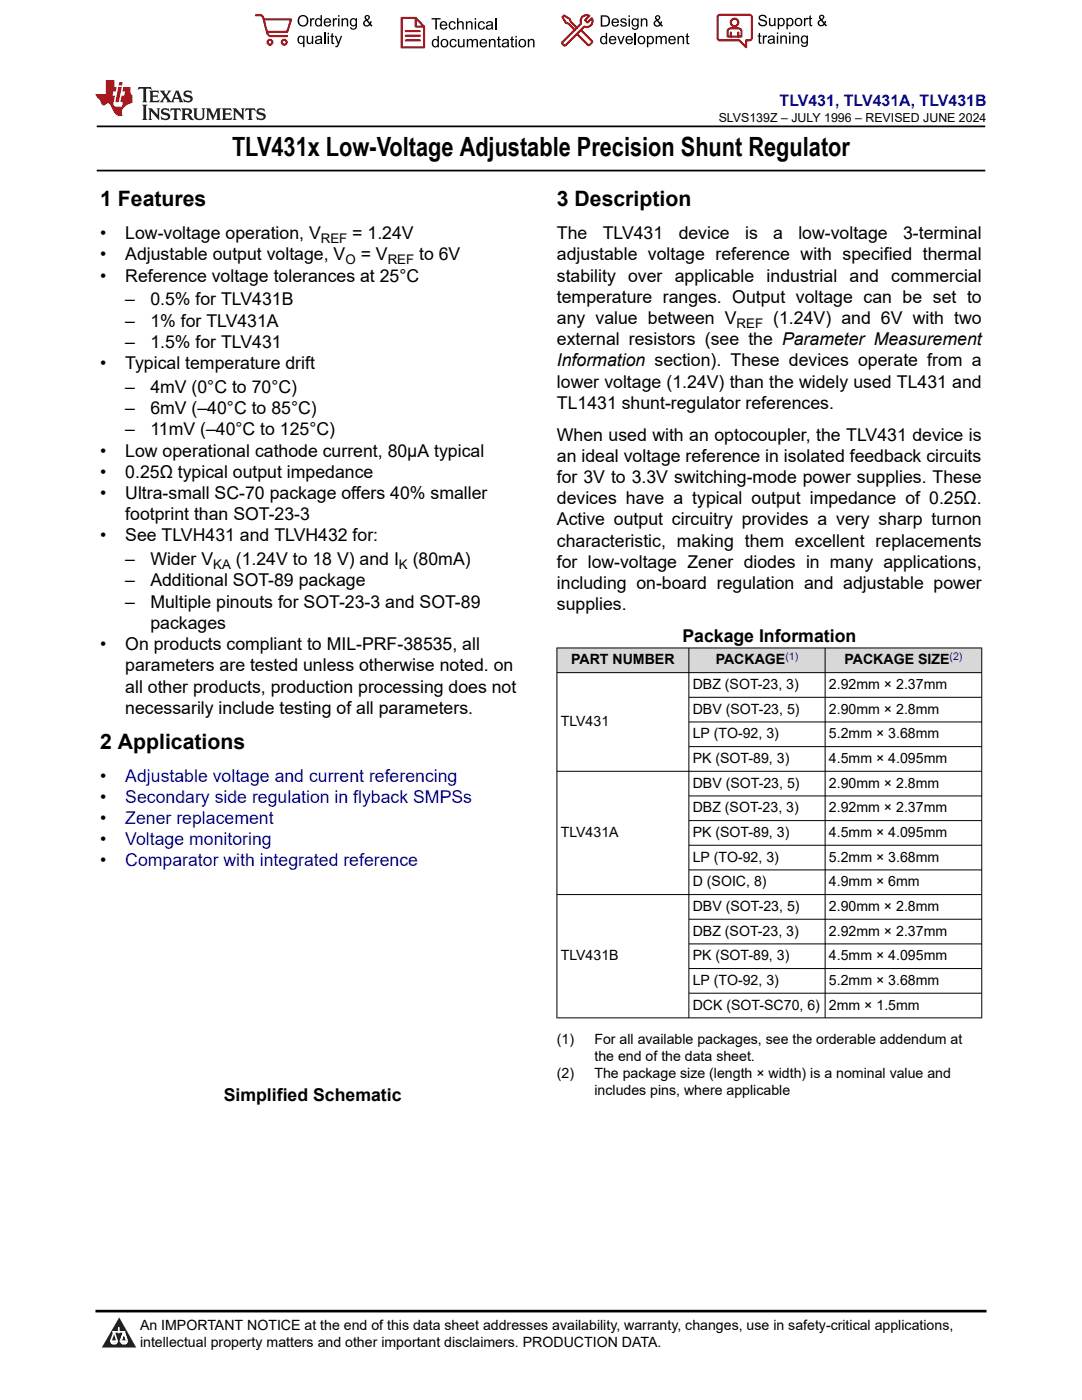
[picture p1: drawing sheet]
<svg xmlns="http://www.w3.org/2000/svg" width="216mm" height="279mm" viewBox="0 0 216 279" stroke-linecap="round" stroke-linejoin="round" font-family="sans-serif">
<path d="M19.3 25.2h177.3M19.3 34h177.3" fill="none" stroke="#000" stroke-width=".35"/>
<g fill="#d8d8d8">
<path d="M111.1 129.3h84.8v4.9h-84.8z" fill-rule="evenodd"/>
<path d="M111.2 129.4h26.2v4.8h-26.2z" fill-rule="evenodd"/>
<path d="M137.5 129.4h27.1v4.8h-27.1z" fill-rule="evenodd"/>
<path d="M164.7 129.4h31.1v4.8h-31.1z" fill-rule="evenodd"/>
</g>
<g fill="none" stroke="#000" stroke-width=".2">
<path d="M111.1 129.3h84.9M111.1 134.2h84.9M111.1 129.3v73.9M137.5 129.3v73.9M137.5 139.2h58.5M164.6 129.3v73.9M195.9 129.3v73.9M111.1 153.9h84.9M137.5 144.1h58.5M137.5 149h58.5M137.5 158.8h58.5M111.1 178.5h84.9"/>
<path d="M137.5 163.8h58.5M137.5 168.7h58.5M137.5 173.6h58.5M137.5 183.5h58.5M137.5 188.4h58.5M137.5 193.3h58.5M137.5 198.2h58.5M111.1 203.1h84.9"/>
</g>
<path d="M0 0h215.9v23.8h-215.9z" fill-rule="evenodd" fill="#fff"/>
<path d="M27.7 17.4l-.2 .6 .5-.3h.6v.1v2.2l-.2 .4h1l-.2-.4v-2.2v-.1h.5l.5 .3-.1-.6zM29.8 18.1l.2 .4v1.5l-.2 .4h1.9l.1-.6a1.08 1.08 0 0 1-1.3 .2v-.7h.6l.4 .2v-.6l-.4 .2h-.6v-.6l.2-.1a1 1 0 0 1 1 .2l-.1-.5zM31.8 18.1l1 1.1-1 1.2h.9l-.2-.2 .4-.7 .5 .7-.2 .2h1.6l-.2-.2 .1-.4h1l.1 .4-.1 .2h.9l-.2-.3-.8-2h-.5l-1 2.2-.8-1.1 .9-1.1h-.8l.2 .2-.5 .7-.3-.7 .1-.2zM35.2 18.5l.4 1h-.8zM36.8 18.2a.65 .65 0 0 0-.2 .7 .65 .65 0 0 0 .6 .5l.7 .2 .1 .2a.79 .79 0 0 1-.7 .4 .79 .79 0 0 1-.7-.5l.1 .7 .2-.1a.93 .93 0 0 0 1.1 .1 .93 .93 0 0 0 .4-1 1.46 1.46 0 0 0-1.2-.6l-.1-.3a1.09 1.09 0 0 1 1.2 .2l-.2-.6-.1 .1-.6-.2zM28.4 20.9l.2 .4v2.3l-.2 .3h1l-.2-.3v-2.3l.2-.4zM29.6 21.6l.2 .4v1.6l-.2 .3h.8l-.3-.3v-1.4l1.7 1.8v-2l.2-.4h-.8l.2 .2 .1 1.1-1.2-1.3zM32.3 21.8a.65 .65 0 0 0-.2 .7 .65 .65 0 0 0 .7 .4l.6 .2 .1 .2a.79 .79 0 0 1-.7 .4 .79 .79 0 0 1-.7-.5l.1 .7 .2-.1a.93 .93 0 0 0 1.1 .1 .93 .93 0 0 0 .4-.9 1.46 1.46 0 0 0-1.2-.6l-.1-.4a1.09 1.09 0 0 1 1.2 .2l-.2-.6-.1 .1-.6-.1zM34.1 21.6l-.1 .7a.63 .63 0 0 1 .7-.4l.1 1.7-.3 .3h1l-.2-.3v-1.7a.66 .66 0 0 1 .8 .4l-.1-.7zM36.2 21.6l.2 .4v1.6l-.2 .3h.9l-.2-.2v-.7h.5l.1 .2a.79 .79 0 0 0 1.2 .6l-1-.9a.61 .61 0 0 0 .6-.6 .61 .61 0 0 0-.5-.6zM36.9 21.9h.2a.47 .47 0 0 1 .5 .1 .47 .47 0 0 1 .1 .5l-.2 .2h-.6zM38.5 21.6l.2 .2a2.27 2.27 0 0 0 .4 2 1.04 1.04 0 0 0 1.7-.7v-1.3l.2-.2h-.8l.2 .4v1.1a.6 .6 0 0 1-.6 .6 .6 .6 0 0 1-.6-.6v-1.1l.3-.4zM41.1 21.6l.2 .4v1.6l-.2 .3h.7l-.2-.3v-1.5l.9 1.9 .8-1.9v1.5l-.2 .3h1l-.3-.3v-1.6l.3-.4h-.8l-.7 1.5-.7-1.5zM44.3 21.6l.2 .4v1.6l-.2 .3h1.9l.1-.5a1.09 1.09 0 0 1-1.3 .1v-.6h.6l.4 .1v-.6l-.4 .2h-.6v-.6l.2-.1a1.01 1.01 0 0 1 1 .3l-.1-.6zM46.4 21.6l.3 .4v1.6l-.3 .3h.8l-.2-.3v-1.4l1.6 1.8v-2l.2-.4h-.7l.2 .2v1.1l-1.2-1.3zM49 21.6l-.1 .7a.63 .63 0 0 1 .8-.4v1.7l-.3 .3h1l-.2-.3v-1.7a.66 .66 0 0 1 .8 .4l-.1-.7zM51.4 21.8a.65 .65 0 0 0-.2 .7 .65 .65 0 0 0 .6 .4l.6 .2 .2 .2a.79 .79 0 0 1-.8 .4 .79 .79 0 0 1-.6-.5l.1 .7 .2-.1a.93 .93 0 0 0 1 .1 .93 .93 0 0 0 .5-.9 1.46 1.46 0 0 0-1.3-.6l-.1-.4a1.09 1.09 0 0 1 1.3 .2l-.2-.6-.2 .1-.5-.1z" fill="#231f20"/>
<path d="M21.1 16v2.8h-2.1l.1 .3 .9 1a.95 .95 0 0 0 .9 .9 .59 .59 0 0 1 .6-.4 .59 .59 0 0 1 .5 .4l.4 .8a1.59 1.59 0 0 0 2.1 1.3 1.61 1.61 0 0 1 1-2.2l1-.4-.1-1.5a1.59 1.59 0 0 1-.4-1.6h-1.4l-.2 .9h.5l-.1 .8h-.5l-.2 1v.2l.4 .1-.2 .9h-.6a.73 .73 0 0 1-1.1-.7l.3-1.5h-.5l.2-.8h.5l.2-.9h-.5v-1.4zM23.6 17.4l-.6 3h.7l.6-3zM23.8 16.4l-.1 .7h.7l.1-.7z" fill="#ed1c24"/>
<g fill="#000">
<path d="M59.4 4.2a1.12 1.12 0 0 1 2.2 0 1.12 1.12 0 0 1-2.2 0zM59.9 3.5a.89 .89 0 0 0-.1 1.1 .89 .89 0 0 0 1.1 .4 .88 .88 0 0 0 .3-1.3 .88 .88 0 0 0-1.3-.2z" fill-rule="evenodd"/>
<path d="M59.5 7.3l.5-.2 .5 .3v-.3h.3v2.3h-.3v-.8a.74 .74 0 0 1-1 0 .74 .74 0 0 1-.1-1zM59.8 7.5a.57 .57 0 0 0-.2 .7 .57 .57 0 0 0 .8 .2 .57 .57 0 0 0 .1-.7 .57 .57 0 0 0-.7-.2z" fill-rule="evenodd"/>
<path d="M61.9 3.6h.2v.3l.2-.2 .3-.1 .2 .1-.1 .3a.36 .36 0 0 0-.5 0 .36 .36 0 0 0 0 .4v.9h-.3z" fill-rule="evenodd"/>
<path d="M61.2 7.1h.3v.9a.41 .41 0 0 0 .4 .6 .41 .41 0 0 0 .3-.6v-.9h.3v1.7h-.2v-.3a.58 .58 0 0 1-.7 .3 .58 .58 0 0 1-.4-.6z" fill-rule="evenodd"/>
<path d="M63 3.8l.5-.2 .5 .2v-.8h.2v2.3h-.2v-.2a.75 .75 0 0 1-1-.1 .75 .75 0 0 1-.1-1zM63.2 4a.57 .57 0 0 0-.1 .7 .57 .57 0 0 0 .8 .2 .57 .57 0 0 0 .1-.7 .57 .57 0 0 0-.8-.2z" fill-rule="evenodd"/>
<path d="M63 7.3a.74 .74 0 0 1 1-.1 .74 .74 0 0 1 .3 .9v.7h-.3v-.2a.57 .57 0 0 1-.8 .2 .57 .57 0 0 1-.2-.8l1-.3a.41 .41 0 0 0-.4-.4 .41 .41 0 0 0-.4 .4l-.3-.1zM63.2 8.2a.35 .35 0 0 0 .2 .5 .35 .35 0 0 0 .5-.3l.1-.4z" fill-rule="evenodd"/>
<path d="M65.4 6.5h.3v.3h-.3zM65.4 7.1h.3v1.7h-.3z" fill-rule="evenodd"/>
<path d="M64.8 3.8a.76 .76 0 0 1 .9-.1 .76 .76 0 0 1 .4 .8h-1.2a.47 .47 0 0 0 .3 .6 .47 .47 0 0 0 .6-.4l.3 .1a.82 .82 0 0 1-1.3 .3 .82 .82 0 0 1 0-1.3zM65 4l-.1 .3h.9l-.3-.4z" fill-rule="evenodd"/>
<path d="M66.4 3.6h.3v.3l.1-.2 .4-.1 .1 .1-.1 .3a.36 .36 0 0 0-.4 0 .36 .36 0 0 0-.1 .4v.9h-.3z" fill-rule="evenodd"/>
<path d="M66.1 6.7l.3-.1v.5h.3v.3h-.3v.9l.1 .2h.2v.3a.41 .41 0 0 1-.4-.1 .41 .41 0 0 1-.2-.4v-.9h-.2v-.3h.2z" fill-rule="evenodd"/>
<path d="M66.8 7.1h.3l.4 1.4 .5-1.4h.3l-.6 1.7a.57 .57 0 0 1-.8 .6v-.3a.37 .37 0 0 0 .5-.3z" fill-rule="evenodd"/>
<path d="M67.5 3h.2v.3h-.2zM67.5 3.6h.2v1.7h-.2z" fill-rule="evenodd"/>
<path d="M68.2 3.6h.2v.3a.58 .58 0 0 1 .7-.3 .58 .58 0 0 1 .4 .7v1h-.3v-1a.4 .4 0 0 0-.4-.5 .4 .4 0 0 0-.4 .6v.9h-.2z" fill-rule="evenodd"/>
<path d="M70 3.8l.5-.2 .5 .2v-.2h.2v1.5a.71 .71 0 0 1-.5 .8 .71 .71 0 0 1-.8-.5h.2a.46 .46 0 0 0 .6 .3 .46 .46 0 0 0 .3-.6 .78 .78 0 0 1-1.1-.2 .78 .78 0 0 1 .1-1.1zM70.2 4a.53 .53 0 0 0-.1 .8 .53 .53 0 0 0 .8 0 .54 .54 0 0 0 0-.7 .54 .54 0 0 0-.7-.1z" fill-rule="evenodd"/>
<path d="M72.9 3.1a.53 .53 0 0 1 .8 .1 .53 .53 0 0 1-.3 .8l.4 .5 .1-.3 .3 .1-.2 .5 .3 .3-.2 .2-.3-.3a.71 .71 0 0 1-1.2 .1 .71 .71 0 0 1 .4-1.1l-.3-.5zM73 3.5a.3 .3 0 0 0 .6 0 .3 .3 0 0 0-.6 0zM72.9 4.3a.45 .45 0 0 0 0 .7 .45 .45 0 0 0 .7-.2l-.5-.6z" fill-rule="evenodd"/>
<path d="M86.1 3.6h1.8v.3h-.7v2h-.3v-2h-.8z" fill-rule="evenodd"/>
<path d="M86.3 8l.5-.2 .5 .2v-.8h.3v2.2h-.3v-.2a.76 .76 0 0 1-1 0 .76 .76 0 0 1-.1-1zM86.6 8.1a.58 .58 0 0 0-.2 .8 .58 .58 0 0 0 .8 .2 .58 .58 0 0 0 .1-.8 .58 .58 0 0 0-.7-.2z" fill-rule="evenodd"/>
<path d="M88.2 7.9a.81 .81 0 0 1 1.1 .2 .81 .81 0 0 1-.2 1.1 .81 .81 0 0 1-1.1-.1l-.1-.8zM88.3 8.1a.57 .57 0 0 0 0 .9 .57 .57 0 0 0 .8 0 .57 .57 0 0 0 0-.8 .57 .57 0 0 0-.8-.1z" fill-rule="evenodd"/>
<path d="M88 4.4a.77 .77 0 0 1 .9-.1 .77 .77 0 0 1 .4 .8h-1.3a.48 .48 0 0 0 .4 .6 .48 .48 0 0 0 .6-.3h.3a.83 .83 0 0 1-1.3 .4 .83 .83 0 0 1 0-1.4zM88.2 4.6l-.2 .3h1l-.3-.4z" fill-rule="evenodd"/>
<path d="M89.7 4.4a.7 .7 0 0 1 1.2 .3l-.2 .1a.45 .45 0 0 0-.6-.3 .45 .45 0 0 0-.3 .6 .45 .45 0 0 0 .3 .6 .45 .45 0 0 0 .6-.4h.3a.76 .76 0 0 1-1.1 .6 .76 .76 0 0 1-.3-1.1z" fill-rule="evenodd"/>
<path d="M89.9 8a.7 .7 0 0 1 1.2 .3h-.3a.45 .45 0 0 0-.5-.3 .45 .45 0 0 0-.3 .6 .45 .45 0 0 0 .3 .6 .45 .45 0 0 0 .6-.4l.2 .1a.76 .76 0 0 1-1 .5 .76 .76 0 0 1-.4-1.1z" fill-rule="evenodd"/>
<path d="M91.2 3.6h.3v.8a.59 .59 0 0 1 .7-.2 .59 .59 0 0 1 .3 .7v1h-.2v-1a.4 .4 0 0 0-.5-.4 .4 .4 0 0 0-.3 .5v.9h-.3z" fill-rule="evenodd"/>
<path d="M91.4 7.8h.2v.9a.41 .41 0 0 0 .5 .5 .41 .41 0 0 0 .3-.5v-.9h.3v1.6h-.3v-.2a.58 .58 0 0 1-.7 .3 .58 .58 0 0 1-.3-.7z" fill-rule="evenodd"/>
<path d="M93 4.2h.2v.3a.59 .59 0 0 1 .7-.3 .59 .59 0 0 1 .4 .7v1h-.3v-1a.41 .41 0 0 0-.4-.5 .41 .41 0 0 0-.4 .6v.9h-.2z" fill-rule="evenodd"/>
<path d="M93.1 7.8h.3v.2a.56 .56 0 0 1 1 0 .54 .54 0 0 1 .6-.2 .54 .54 0 0 1 .4 .5v1.1h-.3v-1a.34 .34 0 0 0-.3-.4 .34 .34 0 0 0-.4 .3v1.1h-.3v-1a.38 .38 0 0 0-.5-.4 .38 .38 0 0 0-.2 .6v.8h-.3z" fill-rule="evenodd"/>
<path d="M94.7 3.6h.3v.3h-.3zM94.7 4.2h.3v1.7h-.3z" fill-rule="evenodd"/>
<path d="M95.5 4.4a.7 .7 0 0 1 1.3 .3l-.3 .1a.45 .45 0 0 0-.6-.3 .45 .45 0 0 0-.3 .6 .45 .45 0 0 0 .3 .6 .45 .45 0 0 0 .6-.4h.3a.76 .76 0 0 1-1.1 .6 .76 .76 0 0 1-.3-1.1z" fill-rule="evenodd"/>
<path d="M95.9 8a.77 .77 0 0 1 .9-.2 .77 .77 0 0 1 .4 .9h-1.2a.48 .48 0 0 0 .3 .5 .48 .48 0 0 0 .6-.3h.3a.83 .83 0 0 1-1.3 .4 .83 .83 0 0 1 0-1.3zM96.1 8.1l-.1 .4h.9l-.2-.5z" fill-rule="evenodd"/>
<path d="M97.5 7.8h.3v.2a.59 .59 0 0 1 .7-.2 .59 .59 0 0 1 .4 .6v1h-.3v-1a.41 .41 0 0 0-.5-.4 .41 .41 0 0 0-.3 .5v.9h-.3z" fill-rule="evenodd"/>
<path d="M97.1 4.4a.74 .74 0 0 1 1-.1 .74 .74 0 0 1 .3 .9v.7h-.3v-.2a.59 .59 0 0 1-.8 .2 .59 .59 0 0 1-.3-.8l1.1-.3a.42 .42 0 0 0-.4-.4 .42 .42 0 0 0-.5 .4l-.2-.1zM97.3 5.3a.36 .36 0 0 0 .2 .5 .36 .36 0 0 0 .5-.2l.1-.5z" fill-rule="evenodd"/>
<path d="M99.4 7.4l.2-.2v.6h.3v.2h-.3v1l.1 .2h.2l.1 .2a.41 .41 0 0 1-.5 0 .41 .41 0 0 1-.1-.4v-1h-.2v-.2h.2z" fill-rule="evenodd"/>
<path d="M100.3 8a.74 .74 0 0 1 .9-.2 .74 .74 0 0 1 .3 .9l.1 .7h-.3v-.2a.59 .59 0 0 1-.8 .3 .59 .59 0 0 1-.3-.8l1-.3a.42 .42 0 0 0-.3-.4 .42 .42 0 0 0-.5 .3h-.3zM100.5 8.8a.36 .36 0 0 0 .1 .5 .36 .36 0 0 0 .5-.2l.2-.5z" fill-rule="evenodd"/>
<path d="M102 7.4l.3-.2v.6h.3v.2h-.3v1l.1 .2h.2v.2a.41 .41 0 0 1-.5 0 .41 .41 0 0 1-.1-.4v-1h-.2v-.2h.2z" fill-rule="evenodd"/>
<path d="M102.8 7.2h.3v.3h-.3zM102.8 7.8h.3v1.6h-.3z" fill-rule="evenodd"/>
<path d="M103.7 7.9a.81 .81 0 0 1 1.1 .2 .81 .81 0 0 1-.1 1.1 .81 .81 0 0 1-1.2-.1v-.8zM103.9 8.1a.57 .57 0 0 0-.1 .9 .57 .57 0 0 0 .8 0 .57 .57 0 0 0 0-.8 .57 .57 0 0 0-.7-.1z" fill-rule="evenodd"/>
<path d="M105.3 7.8h.3v.2a.59 .59 0 0 1 .7-.2 .59 .59 0 0 1 .4 .6v1h-.3v-1a.41 .41 0 0 0-.5-.4 .41 .41 0 0 0-.3 .5v.9h-.3z" fill-rule="evenodd"/>
<path d="M119.9 3.1h.7a1.12 1.12 0 0 1 1.1 1.1 1.12 1.12 0 0 1-1 1.1h-.8zM120.2 3.3v1.7h.4a.86 .86 0 0 0 .8-.8 .86 .86 0 0 0-.8-.9z" fill-rule="evenodd"/>
<path d="M119.9 7.4l.5-.3 .5 .3v-.8h.2v2.2h-.2v-.2a.75 .75 0 0 1-1 0 .75 .75 0 0 1-.1-1zM120.1 7.5a.57 .57 0 0 0-.1 .8 .57 .57 0 0 0 .8 .2 .57 .57 0 0 0 .1-.8 .57 .57 0 0 0-.8-.2z" fill-rule="evenodd"/>
<path d="M121.7 7.4a.76 .76 0 0 1 .9-.2 .76 .76 0 0 1 .4 .9h-1.2a.47 .47 0 0 0 .3 .5 .47 .47 0 0 0 .6-.3h.3a.82 .82 0 0 1-1.3 .4 .82 .82 0 0 1 0-1.3zM121.9 7.5l-.1 .3h.9l-.3-.4z" fill-rule="evenodd"/>
<path d="M122.2 3.9a.76 .76 0 0 1 .9-.2 .76 .76 0 0 1 .4 .9h-1.2a.47 .47 0 0 0 .4 .5 .47 .47 0 0 0 .5-.3h.3a.82 .82 0 0 1-1.3 .4 .82 .82 0 0 1 0-1.3zM122.5 4l-.2 .3h.9l-.2-.4z" fill-rule="evenodd"/>
<path d="M123.9 3.8a.71 .71 0 0 1 1.1 .3h-.2a.32 .32 0 0 0-.4-.3 .32 .32 0 0 0-.3 .4h.1a.75 .75 0 0 1 .9 .8 .72 .72 0 0 1-.7 .3 .72 .72 0 0 1-.7-.5h.3a.36 .36 0 0 0 .4 .4 .36 .36 0 0 0 .3-.5 .8 .8 0 0 1-.9-.7z" fill-rule="evenodd"/>
<path d="M123.2 7.2h.3l.4 1.3 .5-1.3h.3l-.7 1.6h-.2z" fill-rule="evenodd"/>
<path d="M125.4 3.1h.3v.3h-.3zM125.4 3.7h.3v1.6h-.3z" fill-rule="evenodd"/>
<path d="M125 7.4a.76 .76 0 0 1 .9-.2 .76 .76 0 0 1 .4 .9h-1.2a.47 .47 0 0 0 .3 .5 .47 .47 0 0 0 .6-.3h.3a.82 .82 0 0 1-1.3 .4 .82 .82 0 0 1 0-1.3zM125.2 7.5l-.1 .3h.9l-.2-.4z" fill-rule="evenodd"/>
<path d="M126.2 3.9l.5-.3 .5 .3v-.2h.2v1.4a.71 .71 0 0 1-.5 .8 .71 .71 0 0 1-.8-.5l.2 .1a.46 .46 0 0 0 .6 .2 .46 .46 0 0 0 .3-.6 .78 .78 0 0 1-1.1-.1 .78 .78 0 0 1 .1-1.1zM126.4 4a.53 .53 0 0 0-.1 .8 .53 .53 0 0 0 .8 0 .54 .54 0 0 0 0-.7 .54 .54 0 0 0-.7-.1z" fill-rule="evenodd"/>
<path d="M127.5 7.3a.8 .8 0 0 1 1.1 .2 .8 .8 0 0 1-.1 1.1 .8 .8 0 0 1-1.2-.1v-.8zM127.7 7.5a.56 .56 0 0 0-.1 .9 .56 .56 0 0 0 .8-.1 .56 .56 0 0 0 0-.7 .56 .56 0 0 0-.7-.1z" fill-rule="evenodd"/>
<path d="M127.9 3.7h.2v.2a.58 .58 0 0 1 .7-.2 .58 .58 0 0 1 .4 .6v1h-.3v-1a.4 .4 0 0 0-.4-.4 .4 .4 0 0 0-.4 .5v.9h-.2z" fill-rule="evenodd"/>
<path d="M129.1 7.2h.2v.2a.72 .72 0 0 1 1-.1 .72 .72 0 0 1 .2 1 .64 .64 0 0 1-.5 .5 .64 .64 0 0 1-.6-.2v.8h-.3zM129.5 7.5a.56 .56 0 0 0-.2 .8 .56 .56 0 0 0 .8 .2 .56 .56 0 0 0 .1-.8 .56 .56 0 0 0-.7-.2z" fill-rule="evenodd"/>
<path d="M130.8 7.2h.3v.2a.55 .55 0 0 1 .9 0 .53 .53 0 0 1 .6-.3 .53 .53 0 0 1 .4 .6v1.1h-.2v-1a.34 .34 0 0 0-.3-.4 .34 .34 0 0 0-.4 .3v1.1h-.3v-1a.37 .37 0 0 0-.5-.4 .37 .37 0 0 0-.2 .6v.8h-.3z" fill-rule="evenodd"/>
<path d="M130.8 3.2a.53 .53 0 0 1 .9 .1 .53 .53 0 0 1-.4 .8l.4 .5 .2-.4 .2 .1-.2 .5 .4 .3-.2 .3-.3-.4a.71 .71 0 0 1-1.2 .1 .71 .71 0 0 1 .3-1.1l-.2-.5zM130.9 3.6a.3 .3 0 0 0 .6 0 .3 .3 0 0 0-.6 0zM130.9 4.3a.45 .45 0 0 0 0 .7 .45 .45 0 0 0 .7-.2l-.5-.6z" fill-rule="evenodd"/>
<path d="M133.6 7.4a.76 .76 0 0 1 .9-.2 .76 .76 0 0 1 .3 .9h-1.2a.47 .47 0 0 0 .4 .5 .47 .47 0 0 0 .6-.3h.2a.82 .82 0 0 1-1.2 .4 .82 .82 0 0 1 0-1.3zM133.8 7.5l-.2 .3h1l-.3-.4z" fill-rule="evenodd"/>
<path d="M135.2 7.2h.2v.2a.58 .58 0 0 1 .7-.2 .58 .58 0 0 1 .4 .6v1h-.3v-1a.4 .4 0 0 0-.4-.4 .4 .4 0 0 0-.3 .5v.9h-.3z" fill-rule="evenodd"/>
<path d="M137 6.8l.3-.2v.6h.2v.2h-.2v1v.2h.2l.1 .2a.41 .41 0 0 1-.5 0 .41 .41 0 0 1-.1-.5v-.9h-.2v-.2h.2z" fill-rule="evenodd"/>
<path d="M151.6 3.1a.88 .88 0 0 1 1.4 .5h-.3a.49 .49 0 0 0-.5-.5 .49 .49 0 0 0-.5 .6l.1 .1a1.06 1.06 0 0 1 1.2 1 .95 .95 0 0 1-.9 .4 .95 .95 0 0 1-.8-.7h.3a.58 .58 0 0 0 .6 .5 .58 .58 0 0 0 .5-.6l-.2-.1a.95 .95 0 0 1-1.1-.9z" fill-rule="evenodd"/>
<path d="M151.4 6.7l.3-.2v.6h.2v.2h-.2v1v.2h.2l.1 .2a.41 .41 0 0 1-.5 0 .41 .41 0 0 1-.1-.5v-.9h-.2v-.2h.2z" fill-rule="evenodd"/>
<path d="M152.2 7.1h.3v.2l.1-.2h.4h.1l-.1 .3a.36 .36 0 0 0-.4 0 .36 .36 0 0 0-.1 .5v.8h-.3z" fill-rule="evenodd"/>
<path d="M153.3 7.3a.74 .74 0 0 1 1-.2 .74 .74 0 0 1 .3 .9l.1 .7h-.3l-.1-.2a.57 .57 0 0 1-.8 .3 .57 .57 0 0 1-.1-.9l.9-.2a.41 .41 0 0 0-.4-.4 .41 .41 0 0 0-.4 .3h-.3zM153.5 8.1a.35 .35 0 0 0 .2 .5 .35 .35 0 0 0 .5-.2l.1-.5z" fill-rule="evenodd"/>
<path d="M153.4 3.6h.3v.9a.41 .41 0 0 0 .4 .5 .41 .41 0 0 0 .4-.5v-.9h.2v1.6h-.2v-.2a.58 .58 0 0 1-.7 .2 .58 .58 0 0 1-.4-.6z" fill-rule="evenodd"/>
<path d="M155 6.5h.3v.3h-.3zM155 7.1h.3v1.6h-.3z" fill-rule="evenodd"/>
<path d="M155.2 3.6h.2v.2a.72 .72 0 0 1 1-.1 .72 .72 0 0 1 .2 1 .64 .64 0 0 1-.5 .5 .64 .64 0 0 1-.6-.2v.8h-.3zM155.6 3.9a.56 .56 0 0 0-.2 .8 .56 .56 0 0 0 .8 .2 .56 .56 0 0 0 .1-.8 .56 .56 0 0 0-.7-.2z" fill-rule="evenodd"/>
<path d="M155.7 7.1h.3v.2a.58 .58 0 0 1 .7-.2 .58 .58 0 0 1 .3 .6v1h-.3v-1a.4 .4 0 0 0-.4-.4 .4 .4 0 0 0-.3 .5v.9h-.3z" fill-rule="evenodd"/>
<path d="M156.9 3.6h.3v.2a.72 .72 0 0 1 .9-.1 .72 .72 0 0 1 .2 1 .64 .64 0 0 1-.4 .5 .64 .64 0 0 1-.7-.2v.8h-.3zM157.3 3.9a.56 .56 0 0 0-.1 .8 .56 .56 0 0 0 .7 .2 .56 .56 0 0 0 .2-.8 .56 .56 0 0 0-.8-.2z" fill-rule="evenodd"/>
<path d="M157.4 6.5h.3v.3h-.3zM157.4 7.1h.3v1.6h-.3z" fill-rule="evenodd"/>
<path d="M158.1 7.1h.3v.2a.58 .58 0 0 1 .7-.2 .58 .58 0 0 1 .4 .6v1h-.3v-1a.4 .4 0 0 0-.5-.4 .4 .4 0 0 0-.3 .5v.9h-.3z" fill-rule="evenodd"/>
<path d="M158.8 3.7a.8 .8 0 0 1 1.1 .2 .8 .8 0 0 1-.1 1.1 .8 .8 0 0 1-1.1-.1l-.1-.8zM159 3.9a.56 .56 0 0 0-.1 .9 .56 .56 0 0 0 .9 0 .56 .56 0 0 0-.1-.8 .56 .56 0 0 0-.7-.1z" fill-rule="evenodd"/>
<path d="M160 7.3l.5-.2 .5 .2v-.2h.2v1.4a.71 .71 0 0 1-.5 .9 .71 .71 0 0 1-.9-.5h.3a.46 .46 0 0 0 .6 .2 .46 .46 0 0 0 .2-.6 .78 .78 0 0 1-1-.1 .78 .78 0 0 1 .1-1.1zM160.2 7.4a.53 .53 0 0 0-.1 .8 .53 .53 0 0 0 .8 0 .54 .54 0 0 0 0-.7 .54 .54 0 0 0-.7-.1z" fill-rule="evenodd"/>
<path d="M160.4 3.6h.3v.2l.1-.2h.4h.1l-.1 .3a.36 .36 0 0 0-.4 0 .36 .36 0 0 0-.1 .5v.8h-.3z" fill-rule="evenodd"/>
<path d="M161.5 3.2l.3-.2v.6h.3v.2h-.3v1v.2h.3v.2a.41 .41 0 0 1-.5 0 .41 .41 0 0 1-.1-.5v-.9h-.2v-.2h.2z" fill-rule="evenodd"/>
<path d="M163.6 3.1a.53 .53 0 0 1 .8 .1 .53 .53 0 0 1-.3 .8l.4 .5 .1-.3h.3l-.2 .5 .3 .3-.2 .3-.3-.3a.71 .71 0 0 1-1.2 .1 .71 .71 0 0 1 .4-1.2l-.3-.5zM163.7 3.5a.3 .3 0 0 0 .5 0 .3 .3 0 0 0-.5 0zM163.6 4.2a.45 .45 0 0 0 0 .8 .45 .45 0 0 0 .7-.3l-.5-.6z" fill-rule="evenodd"/>
</g>
<path d="M64.8 6.5v2.3M98.9 3.6v2.3M126.8 6.6v2.2" fill="none" stroke="#000" stroke-width=".28"/>
<g fill="none" stroke="#de0000" stroke-width=".42">
<path d="M51.1 3l1 .1a1.4 1.4 0 0 1 .6 1.2l.7 2.5a.95 .95 0 0 0 1.1 .4h2.8M52.7 3.9h5.4l-.8 2.4h-4M80.1 3.6h2.8v1.7h1.7v4.2h-4.5zM81 7.1h2.8M81 6.2h2.8M81 8.1h2.8M82.9 3.6l1.7 1.7M115.1 5.5l-1.3-1.2-.1-.5-1.2-.7-.3 .3 .7 1.1 .5 .2 1.3 1.3M115.9 6l2.2 2.2v.3l-.5 .5h-.3l-2.2-2.2zM115.9 6l.7-.7a1.19 1.19 0 0 0 1.3-.3 1.19 1.19 0 0 0 .2-1.4l-.9 .9-.4-.5 .8-.8a1.19 1.19 0 0 0-1.4 .1 1.19 1.19 0 0 0-.2 1.4l-3.8 3.7v.3l.3 .3h.3l2.3-2.2M143.2 3.2l.4-.2h6l.4 .2v4.4l-.2 .4-.9 .1v1.3l-1.4-1.3h-3.9l-.4-.3zM145.4 5.8l.4-.1h1.6a.61 .61 0 0 1 .6 .6v1h-2.8v-1z"/>
<path d="M145.8 6.5v.8M147.3 6.5v.8"/>
<circle cx="53.9" cy="8.4" r=".49"/>
<circle cx="56.7" cy="8.4" r=".49"/>
<circle cx="146.6" cy="4.5" r=".75"/>
</g>
<path d="M0 261.4h215.9v18h-215.9z" fill-rule="evenodd" fill="#fff"/>
<path d="M23.8 262.9l3.4 6h-6.9z" fill="#231f20"/>
<path d="M22.1 267.7h1.3l-.4 .5h-.3a.55 .55 0 0 1-.6-.5z" fill-rule="evenodd" fill="#fff"/>
<path d="M22.1 267.7h1.3l-.4 .5h-.3a.55 .55 0 0 1-.6-.5z" fill="none" stroke="#231f20" stroke-width=".34"/>
<path d="M22.1 267.7h1.3l-.4 .5h-.5zM22.6 265.8h.1M22.6 265.8h2.3zM23.7 265.9h.1M23.7 264.9v1zM24 267.7h.1" fill="none" stroke="#fff" stroke-width=".34"/>
<path d="M24.7 265.8l-.7 1.9z" fill="#fff"/>
<path d="M24.7 265.8l-.7 1.9z" fill="none" stroke="#fff" stroke-width=".34"/>
<path d="M24.7 265.8l.7 1.9z" fill="#fff"/>
<path d="M22.8 265.8l-.7 1.9zM22.8 265.8l.6 1.9zM24.7 265.8l.7 1.9zM25.3 267.7h.1" fill="none" stroke="#fff" stroke-width=".34"/>
<path d="M24.1 267.7h1.3a.65 .65 0 0 1-.6 .5 .65 .65 0 0 1-.7-.5z" fill-rule="evenodd" fill="#fff"/>
<path d="M24.1 267.7h1.3a.65 .65 0 0 1-.6 .5 .65 .65 0 0 1-.7-.5z" fill="none" stroke="#231f20" stroke-width=".34"/>
<path d="M24 267.7h.1M24.1 267.7h1.3l-.4 .5h-.5z" fill="none" stroke="#fff" stroke-width=".34"/>
<path d="M19 261.7h177.8" fill="none" stroke="#000" stroke-width=".53"/>
<text font-size="5.3" x="46.3" y="31.2">TLV431x Low-Voltage Adjustable Precision Shunt Regulator</text>
<g font-size="4.2">
<text x="20" y="41.2">1 Features</text>
<text x="111.1" y="41.2">3 Description</text>
<text x="20" y="149.4">2 Applications</text>
</g>
<g font-size="3.5">
<text x="20" y="47.7">•</text>
<text x="25" y="47.7">Low-voltage operation, V</text>
<text x="70.3" y="47.7">= 1.24V</text>
<text x="111.1" y="47.7">The</text>
<text x="120.3" y="47.7">TLV431</text>
<text x="135.4" y="47.7">device</text>
<text x="148.7" y="47.7">is</text>
<text x="154.3" y="47.7">a</text>
<text x="159.3" y="47.7">low-voltage</text>
<text x="180.2" y="47.7">3-terminal</text>
<text x="20" y="52">•</text>
<text x="25" y="52">Adjustable output voltage, V</text>
<text x="72" y="52">= V</text>
<text x="83.6" y="52">to 6V</text>
<text x="111.1" y="52">adjustable voltage reference with specified thermal</text>
<text x="20" y="56.2">•</text>
<text x="25" y="56.2">Reference voltage tolerances at 25°C</text>
<text x="111.1" y="56.2">stability over applicable industrial and commercial</text>
<text x="25" y="61">–</text>
<text x="25" y="65.2">–</text>
<text x="30" y="61">0.5% for TLV431B</text>
<text x="30" y="65.2">1% for TLV431A</text>
<text x="111.1" y="64.7">any value between V</text>
<text x="111.1" y="60.4">temperature ranges. Output voltage can be set to</text>
<text x="154.3" y="64.7">(1.24V) and 6V with two</text>
<text x="25" y="69.4">–</text>
<text x="30" y="69.4">1.5% for TLV431</text>
<text x="111.1" y="68.9">external resistors (see the Parameter Measurement</text>
<text x="20" y="73.7">•</text>
<text x="25" y="73.7">Typical temperature drift</text>
<text x="111.1" y="73.1">Information section). These devices operate from a</text>
<text x="111.1" y="77.4">lower voltage (1.24V) than the widely used TL431 and</text>
<text x="25" y="78.4">–</text>
<text x="25" y="82.6">–</text>
<text x="30" y="78.4">4mV (0°C to 70°C)</text>
<text x="30" y="82.6">6mV (–40°C to 85°C)</text>
<text x="111.1" y="81.6">TL1431 shunt-regulator references.</text>
<text x="25" y="86.9">–</text>
<text x="30" y="86.9">11mV (–40°C to 125°C)</text>
<text x="111.1" y="87.9">When used with an optocoupler, the TLV431 device is</text>
<text x="20" y="91.1">•</text>
<text x="20" y="95.3">•</text>
<text x="25" y="91.1">Low operational cathode current, 80µA typical</text>
<text x="25" y="95.3">0.25Ω typical output impedance</text>
<text x="111.1" y="92.2">an ideal voltage reference in isolated feedback circuits</text>
<text x="20" y="99.6">•</text>
<text x="25" y="99.6">Ultra-small SC-70 package offers 40% smaller</text>
<text x="111.1" y="100.6">devices have a typical output impedance of 0.25Ω.</text>
<text x="111.1" y="96.4">for 3V to 3.3V switching-mode power supplies. These</text>
<text x="25" y="103.8">footprint than SOT-23-3</text>
<text x="111.1" y="104.9">Active output circuitry provides a very sharp turnon</text>
<text x="20" y="108">•</text>
<text x="25" y="108">See TLVH431 and TLVH432 for:</text>
<text x="25" y="112.8">–</text>
<text x="30" y="112.8">Wider V</text>
<text x="47.1" y="112.8">(1.24V to 18 V) and I</text>
<text x="82.4" y="112.8">(80mA)</text>
<text x="111.1" y="109.1">characteristic, making them excellent replacements</text>
<text x="111.1" y="113.3">for low-voltage Zener diodes in many applications,</text>
<text x="25" y="117">–</text>
<text x="30" y="117">Additional SOT-89 package</text>
<text x="111.1" y="117.6">including on-board regulation and adjustable power</text>
<text x="25" y="121.3">–</text>
<text x="30" y="121.3">Multiple pinouts for SOT-23-3 and SOT-89</text>
<text x="30" y="125.5">packages</text>
<text x="111.1" y="121.8">supplies.</text>
<text x="20" y="129.7">•</text>
<text x="25" y="129.7">On products compliant to MIL-PRF-38535, all</text>
<text x="136.2" y="128.2">Package Information</text>
<text x="25" y="134">parameters are tested unless otherwise noted. on</text>
<text x="25" y="138.2">all other products, production processing does not</text>
<text x="25" y="142.4">necessarily include testing of all parameters.</text>
<text x="20" y="156">•</text>
<text x="20" y="160.2">•</text>
<text x="20" y="164.5">•</text>
<text x="20" y="168.7">•</text>
<text x="20" y="172.9">•</text>
<text x="44.6" y="219.7">Simplified Schematic</text>
</g>
<g font-size="3.5" fill="#00f">
<text x="25" y="156">Adjustable voltage and current referencing</text>
<text x="25" y="160.2">Secondary side regulation in flyback SMPSs</text>
<text x="25" y="164.5">Zener replacement</text>
<text x="25" y="168.7">Voltage monitoring</text>
<text x="25" y="172.9">Comparator with integrated reference</text>
</g>
<text font-size="3.2" fill="#00f" x="155.6" y="21.1">TLV431, TLV431A, TLV431B</text>
<g font-size="2.8">
<text x="114" y="132.6">PART NUMBER</text>
<text x="138.2" y="137.5">DBZ (SOT-23, 3)</text>
<text x="142.8" y="132.6">PACKAGE</text>
<text x="165.4" y="137.5">2.92mm × 2.37mm</text>
<text x="168.5" y="132.6">PACKAGE SIZE</text>
<text x="138.2" y="142.4">DBV (SOT-23, 5)</text>
<text x="165.4" y="142.4">2.90mm × 2.8mm</text>
<text x="111.9" y="144.9">TLV431</text>
<text x="138.2" y="147.4">LP (TO-92, 3)</text>
<text x="165.4" y="147.4">5.2mm × 3.68mm</text>
<text x="138.2" y="152.3">PK (SOT-89, 3)</text>
<text x="165.4" y="152.3">4.5mm × 4.095mm</text>
<text x="138.2" y="157.2">DBV (SOT-23, 5)</text>
<text x="165.4" y="157.2">2.90mm × 2.8mm</text>
<text x="111.9" y="167">TLV431A</text>
<text x="138.2" y="162.1">DBZ (SOT-23, 3)</text>
<text x="138.2" y="167">PK (SOT-89, 3)</text>
<text x="165.4" y="162.1">2.92mm × 2.37mm</text>
<text x="165.4" y="167">4.5mm × 4.095mm</text>
<text x="138.2" y="172">LP (TO-92, 3)</text>
<text x="165.4" y="172">5.2mm × 3.68mm</text>
<text x="138.2" y="176.9">D (SOIC, 8)</text>
<text x="165.4" y="176.9">4.9mm × 6mm</text>
<text x="138.2" y="181.8">DBV (SOT-23, 5)</text>
<text x="165.4" y="181.8">2.90mm × 2.8mm</text>
<text x="111.9" y="191.6">TLV431B</text>
<text x="138.2" y="186.7">DBZ (SOT-23, 3)</text>
<text x="138.2" y="191.6">PK (SOT-89, 3)</text>
<text x="165.4" y="186.7">2.92mm × 2.37mm</text>
<text x="165.4" y="191.6">4.5mm × 4.095mm</text>
<text x="138.2" y="196.6">LP (TO-92, 3)</text>
<text x="165.4" y="196.6">5.2mm × 3.68mm</text>
<text x="138.2" y="201.5">DCK (SOT-SC70, 6)</text>
<text x="165.4" y="201.5">2mm × 1.5mm</text>
<text x="111.1" y="208.3">(1)</text>
<text x="118.6" y="208.3">For all available packages, see the orderable addendum at</text>
<text x="111.1" y="215.1">(2)</text>
<text x="118.6" y="211.7">the end of the data sheet.</text>
<text x="118.6" y="215.1">The package size (length × width) is a nominal value and</text>
<text x="118.6" y="218.5">includes pins, where applicable</text>
<text x="27.9" y="265.5">An IMPORTANT NOTICE at the end of this data sheet addresses availability, warranty, changes, use in safety-critical applications,</text>
<text x="27.9" y="268.9">intellectual property matters and other important disclaimers. PRODUCTION DATA.</text>
</g>
<g font-size="2.6">
<text x="64" y="48.4">REF</text>
<text x="68.9" y="52.7">O</text>
<text x="77.4" y="52.7">REF</text>
<text x="147" y="65.4">REF</text>
<text x="42.5" y="113.5">KA</text>
<text x="79.6" y="113.5">K</text>
</g>
<text font-size="2.5" x="143.4" y="24.3">SLVS139Z – JULY 1996 – REVISED JUNE 2024</text>
<g font-size="2.1" fill="#00f">
<text x="156.7" y="131.7">(1)</text>
<text x="189.5" y="131.7">(2)</text>
</g>
</svg>
